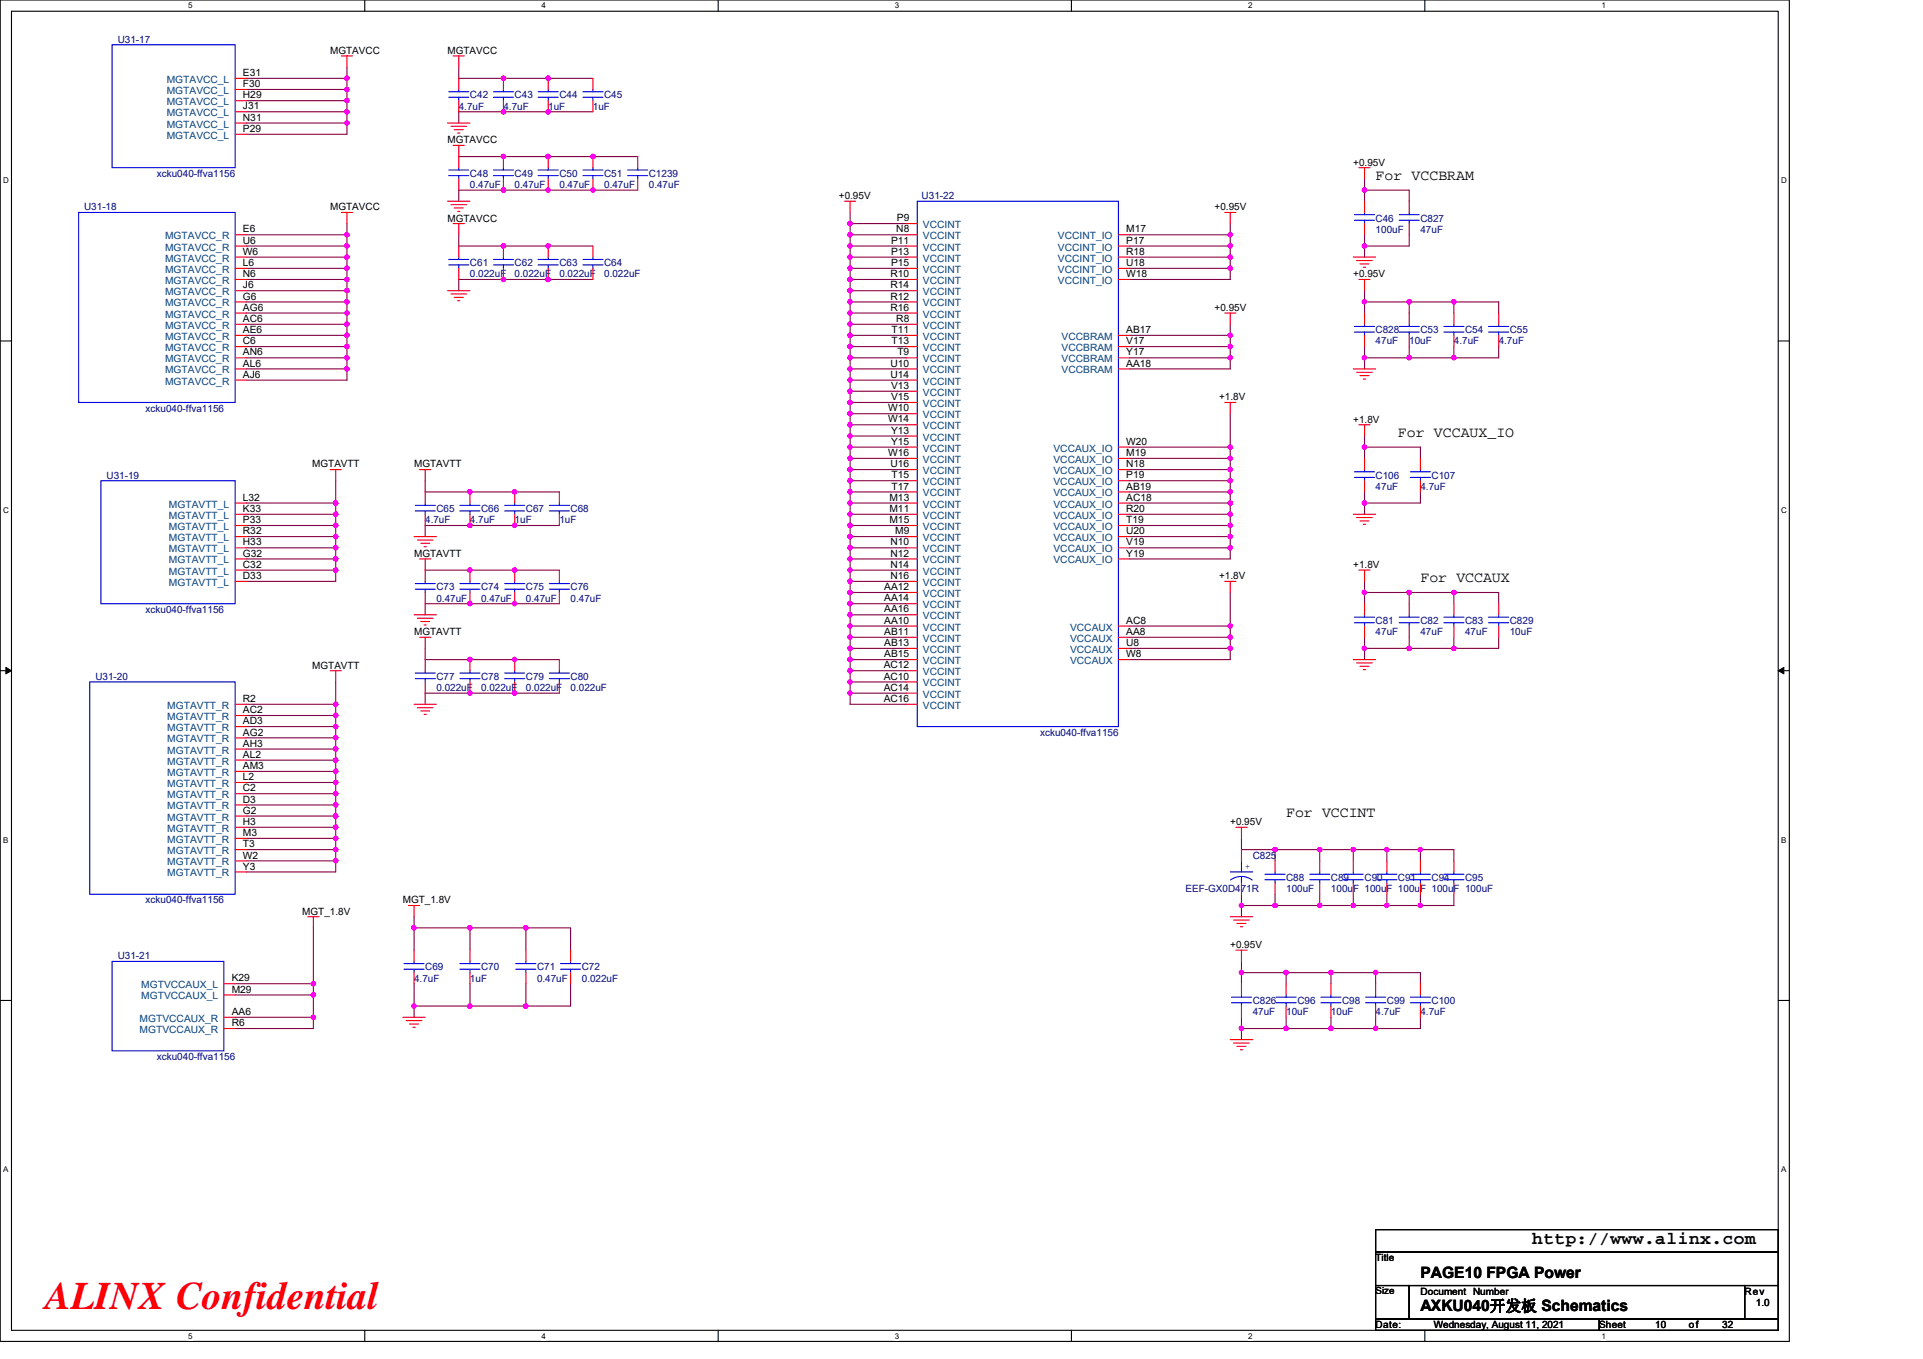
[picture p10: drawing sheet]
<svg xmlns="http://www.w3.org/2000/svg" width="297mm" height="210mm" viewBox="0 0 297 210" stroke-linecap="round" stroke-linejoin="round" font-family="sans-serif">
<path d="M0 0h276.4v207.3h-276.4zM1.8 1.7h272.9v203.8h-272.9z" fill="none" stroke="#000" stroke-width=".17"/>
<g fill="#fff">
<path d="M29.1 .2h.6v1.4h-.6z"/>
<path d="M29.1 205.7h.6v1.4h-.6z"/>
</g>
<path d="M56.3 0v1.7M56.3 205.5v1.8" fill="none" stroke="#000" stroke-width=".17"/>
<g fill="#fff">
<path d="M83.6 .2h.7v1.4h-.7z"/>
<path d="M83.6 205.7h.7v1.4h-.7z"/>
</g>
<path d="M110.9 0v1.7M110.9 205.5v1.8" fill="none" stroke="#000" stroke-width=".17"/>
<g fill="#fff">
<path d="M138.2 .2h.7v1.4h-.7z"/>
<path d="M138.2 205.7h.7v1.4h-.7z"/>
</g>
<path d="M165.5 0v1.7M165.5 205.5v1.8" fill="none" stroke="#000" stroke-width=".17"/>
<g fill="#fff">
<path d="M192.8 .2h.6v1.4h-.6z"/>
<path d="M192.8 205.7h.6v1.4h-.6z"/>
</g>
<path d="M220.1 0v1.7M220.1 205.5v1.8" fill="none" stroke="#000" stroke-width=".17"/>
<g fill="#fff">
<path d="M247.4 .2h.6v1.4h-.6z"/>
<path d="M247.4 205.7h.6v1.4h-.6z"/>
<path d="M.5 27.2h.8v1.4h-.8z"/>
<path d="M275.1 27.2h.9v1.4h-.9z"/>
<path d="M.5 78.1h.8v1.4h-.8z"/>
<path d="M275.1 78.1h.9v1.4h-.9z"/>
</g>
<path d="M0 52.7h1.8M274.7 52.7h1.7" fill="none" stroke="#000" stroke-width=".17"/>
<g fill="#fff">
<path d="M.5 129.1h.8v1.4h-.8z"/>
<path d="M275.1 129.1h.8v1.4h-.8z"/>
</g>
<path d="M0 103.6h1.8M274.7 103.6h1.7" fill="none" stroke="#000" stroke-width=".17"/>
<path d="M.9 103.1l.9 .5-.9 .5zM274.7 103.6l.8-.5v1z" fill="#000" stroke="#000" stroke-width=".15"/>
<g fill="#fff">
<path d="M.5 180h.8v1.4h-.8z"/>
<path d="M275.1 180h.8v1.4h-.8z"/>
</g>
<path d="M0 154.6h1.8M274.7 154.6h1.7M212.5 190h62.2v3.5h-62.2zM212.5 193.5h62.2v5.1h-62.2zM212.5 198.6h5.2v5.2h-5.2zM217.7 198.6h51.8v5.2h-51.8zM269.5 198.6h5.2v5.2h-5.2zM212.5 203.8h34.5v1.7h-34.5zM247 203.8h27.7v1.7h-27.7z" fill="none" stroke="#000" stroke-width=".17"/>
<g fill="none" stroke="#800040" stroke-width=".17">
<path d="M38.1 12.1h15.5M38.1 13.8h15.5M38.1 15.6h15.5M38.1 17.3h15.5M38.1 19h15.5M53.6 15.6v1.7M53.6 17.3v1.7M53.6 19v1.7h-15.5M53.6 12.1v1.7M53.6 13.8v1.8M53.6 10.4v1.7M70.9 10.4v1.7h20.7"/>
<path d="M91.6 17.3h-20.7v1.7M38.1 36.3h15.5M38.1 38h15.5M38.1 39.7h15.5M53.6 39.7v1.8M53.6 36.3v1.7M53.6 38v1.7M53.6 34.5v1.8M70.9 24.2h27.6M70.9 36.3v1.7h20.7M98.5 29.4h-27.6v1.7M131.3 32.8v1.7"/>
<path d="M131.3 34.5v1.8M131.3 36.3v1.7M131.3 38v1.7M131.3 39.7v1.8M131.3 34.5h8.7M131.3 36.3h8.7M131.3 38h8.7M131.3 39.7h8.7M174.5 36.3h15.5M174.5 38h15.5M174.5 39.7h15.5M190 34.5v1.8"/>
<path d="M190 36.3v1.7M190 38v1.7M190 39.7v1.8M210.8 29.4h6.9v1.7M210.8 36.3v1.7M210.8 27.6v1.8M210.8 38v1.7M210.8 29.4v1.7M217.7 36.3v1.7h-6.9M38.1 41.5h15.5M38.1 43.2h15.5M38.1 44.9h15.5"/>
<path d="M38.1 46.7h15.5M38.1 48.4h15.5M38.1 50.1h15.5M38.1 51.8h15.5M38.1 53.6h15.5M38.1 55.3h15.5M38.1 57h15.5M53.6 41.5v1.7M53.6 43.2v1.7M53.6 57v1.7h-15.5M53.6 44.9v1.8M53.6 46.7v1.7"/>
<path d="M53.6 48.4v1.7M53.6 50.1v3.5M53.6 53.6v3.4M91.6 43.2h-20.7v1.7M131.3 41.5v1.7M131.3 43.2v1.7M131.3 44.9v1.8M131.3 46.7v1.7M131.3 48.4v1.7M131.3 50.1v1.7M131.3 51.8v1.8M131.3 53.6v1.7"/>
<path d="M131.3 55.3v1.7M131.3 57v1.7M131.3 58.7v1.8M131.3 41.5h8.7M131.3 43.2h8.7M131.3 44.9h8.7M131.3 46.7h8.7M131.3 48.4h8.7M131.3 50.1h8.7M131.3 51.8h8.7M131.3 53.6h8.7M131.3 55.3h8.7"/>
<path d="M131.3 57h8.7M131.3 58.7h8.7M174.5 51.8h15.5M174.5 53.6h15.5M174.5 55.3h15.5M174.5 41.5h15.5M190 50.1v1.7M190 51.8v1.8M190 53.6v1.7M190 55.3v1.7h-15.5M190 41.5v1.7h-15.5M210.8 46.7h6.9v1.7"/>
<path d="M210.8 55.3h6.9M210.8 44.9v1.8M210.8 53.6v1.7M210.8 46.7v1.7M210.8 55.3v1.7M217.7 46.7h6.9M217.7 55.3h6.9M217.7 53.6v1.7M224.6 46.7h6.9v1.7M224.6 46.7v1.7M224.6 53.6v1.7M231.5 53.6v1.7h-6.9"/>
<path d="M38.1 77.7h13.8M38.1 79.5h13.8v1.7M51.9 74.3v3.4M51.9 77.7v1.8M65.7 74.3v1.7h20.7M131.3 60.5v1.7M131.3 62.2v1.7M131.3 63.9v1.7M131.3 65.6v1.8M131.3 67.4v1.7M131.3 69.1v1.7M131.3 70.8v1.8"/>
<path d="M131.3 72.6v1.7M131.3 74.3v1.7M131.3 76v1.7M131.3 77.7v1.8M131.3 79.5v1.7M131.3 60.5h8.7M131.3 62.2h8.7M131.3 63.9h8.7M131.3 65.6h8.7M131.3 67.4h8.7M131.3 69.1h8.7M131.3 70.8h8.7"/>
<path d="M131.3 72.6h8.7M131.3 74.3h8.7M131.3 76h8.7M131.3 77.7h8.7M131.3 79.5h8.7M174.5 69.1h15.5M174.5 70.8h15.5M174.5 72.6h15.5M174.5 74.3h15.5M174.5 76h15.5M174.5 77.7h15.5M174.5 79.5h15.5"/>
<path d="M190 63.9v5.2M190 70.8v1.8M190 69.1v1.7M190 72.6v1.7M190 74.3v1.7M190 76v1.7M190 77.7v1.8M190 79.5v1.7M210.8 69.1h8.6v1.7M210.8 69.1v1.7M210.8 76v1.7M210.8 77.7v1.8"/>
<path d="M210.8 67.4v1.7M219.4 76v1.7h-8.6M38.1 81.2h13.8M38.1 82.9h13.8M38.1 84.6h13.8M38.1 86.4h13.8M38.1 88.1h13.8M51.9 82.9v1.7M51.9 81.2v1.7M51.9 84.6v1.8M51.9 86.4v3.4h-13.8M65.7 88.1h20.7"/>
<path d="M86.4 81.2h-20.7v1.7M86.4 93.3h-20.7v1.7M131.3 81.2v1.7M131.3 82.9v1.7M131.3 84.6v1.8M131.3 86.4v1.7M131.3 88.1v1.7M131.3 89.8v1.7M131.3 91.5v1.8M131.3 93.3v1.7M131.3 95v1.7M131.3 96.7v1.8"/>
<path d="M131.3 98.5v1.7M131.3 81.2h8.7M131.3 82.9h8.7M131.3 84.6h8.7M131.3 86.4h8.7M131.3 88.1h8.7M131.3 89.8h8.7M131.3 91.5h8.7M131.3 93.3h8.7M131.3 95h8.7M131.3 96.7h8.7M131.3 98.5h8.7"/>
<path d="M174.5 81.2h15.5M174.5 82.9h15.5M174.5 84.6h15.5M174.5 96.7h15.5M174.5 98.5h15.5M190 84.6v1.8h-15.5M190 81.2v1.7M190 82.9v1.7M190 91.5v5.2M190 96.7v1.8M190 98.5v1.7M210.8 89.8v1.7h6.9"/>
<path d="M210.8 91.5v1.8M210.8 98.5v1.7M217.7 91.5h6.9M217.7 91.5v1.8M217.7 98.5v1.7M224.6 91.5v1.8M224.6 98.5v1.7M224.6 91.5h6.9v1.8M231.5 98.5v1.7h-6.9M38.1 108.8h13.8M38.1 110.6h13.8M38.1 112.3h13.8"/>
<path d="M38.1 114h13.8M38.1 115.7h13.8M38.1 117.5h13.8M38.1 119.2h13.8M51.9 110.6v1.7M51.9 114v1.7M51.9 105.4v3.4M51.9 108.8v1.8M51.9 112.3v1.7M51.9 115.7v1.8M51.9 117.5v3.4M65.7 100.2v1.7h20.7"/>
<path d="M86.4 107.1h-20.7v1.7M131.3 107.1v1.7h8.7M131.3 100.2v1.7M131.3 101.9v1.7M131.3 103.6v1.8M131.3 105.4v1.7M131.3 100.2h8.7M131.3 101.9h8.7M131.3 103.6h8.7M131.3 105.4h8.7M131.3 107.1h8.7M174.5 100.2h15.5"/>
<path d="M190 100.2v1.7h-15.5M210.8 100.2h6.9M210.8 100.2v1.7M217.7 100.2h6.9M38.1 120.9h13.8M38.1 122.6h13.8M38.1 124.4h13.8M38.1 126.1h13.8M38.1 127.8h13.8M38.1 129.5h13.8M38.1 131.3h13.8M38.1 133h13.8"/>
<path d="M51.9 131.3v3.4h-13.8M51.9 120.9v5.2M51.9 126.1v5.2M191.8 129.5v1.8h5.2M191.8 138.2v1.7M191.8 139.9v1.7M191.8 139.9h5.2M197 131.3h6.9M197 139.9h6.9M197 131.3v1.7M197 138.2v1.7M203.9 131.3v1.7"/>
<path d="M203.9 138.2v1.7M203.9 131.3h5.1M203.9 139.9h5.1M209 139.9h5.2M209 131.3h5.2M209 131.3v1.7M209 138.2v1.7M214.2 131.3v1.7M214.2 138.2v1.7M214.2 139.9h5.2M214.2 131.3h5.2M219.4 131.3v1.7"/>
<path d="M219.4 138.2v1.7M219.4 131.3h5.2v1.7M224.6 138.2v1.7h-5.2M36.3 152h12.1M36.3 153.7h12.1M48.4 157.2v1.7h-12.1M48.4 143.4v8.6M48.4 152v1.7M48.4 153.7v3.5h-12.1M64 143.4h8.6M64 155.4h8.6M64 143.4v3.4"/>
<path d="M64 141.6v1.8M64 155.4v1.8M64 152v3.4M72.6 143.4v3.4M72.6 143.4h8.6M72.6 155.4h8.6M72.6 152v3.4M81.2 143.4v3.4M81.2 143.4h6.9v3.4M81.2 152v3.4M88.1 152v3.4h-6.9M191.8 150.3h6.9v1.7"/>
<path d="M191.8 158.9h6.9M191.8 148.5v1.8M191.8 157.2v1.7M191.8 150.3v1.7M191.8 158.9v1.7M198.7 150.3h6.9M198.7 158.9h6.9M198.7 157.2v1.7M205.6 150.3h6.9M205.6 158.9h6.9M205.6 150.3v1.7M205.6 157.2v1.7"/>
<path d="M212.5 150.3h6.9v1.7M212.5 150.3v1.7M212.5 157.2v1.7M219.4 157.2v1.7h-6.9"/>
</g>
<g fill="#f0f" stroke="#f0f" stroke-width=".17">
<circle cx="196.9" cy="131.3" r=".33"/>
<circle cx="219.4" cy="131.3" r=".33"/>
<circle cx="219.4" cy="139.9" r=".33"/>
<circle cx="214.2" cy="139.9" r=".33"/>
<circle cx="191.8" cy="139.9" r=".33"/>
<circle cx="191.7" cy="150.3" r=".34"/>
<circle cx="191.7" cy="158.9" r=".34"/>
<circle cx="198.7" cy="150.3" r=".34"/>
<circle cx="212.5" cy="150.3" r=".34"/>
<circle cx="205.6" cy="150.3" r=".34"/>
<circle cx="198.7" cy="158.9" r=".34"/>
<circle cx="212.5" cy="158.9" r=".34"/>
<circle cx="205.6" cy="158.9" r=".34"/>
<circle cx="214.2" cy="131.3" r=".33"/>
<circle cx="209" cy="131.3" r=".33"/>
<circle cx="203.9" cy="131.3" r=".33"/>
<circle cx="209" cy="139.9" r=".33"/>
<circle cx="203.9" cy="139.9" r=".33"/>
<circle cx="210.8" cy="55.3" r=".34"/>
<circle cx="217.7" cy="46.6" r=".34"/>
<circle cx="210.8" cy="46.6" r=".34"/>
<circle cx="224.6" cy="46.6" r=".34"/>
<circle cx="224.6" cy="55.3" r=".34"/>
<circle cx="217.7" cy="55.3" r=".34"/>
<circle cx="210.8" cy="38" r=".34"/>
<circle cx="210.8" cy="29.4" r=".34"/>
<circle cx="79.5" cy="76" r=".34"/>
<circle cx="72.6" cy="76" r=".34"/>
<circle cx="72.6" cy="81.2" r=".34"/>
<circle cx="79.5" cy="81.2" r=".34"/>
<circle cx="79.5" cy="107.1" r=".34"/>
<circle cx="72.6" cy="101.9" r=".34"/>
<circle cx="79.5" cy="101.9" r=".34"/>
<circle cx="72.6" cy="107.1" r=".34"/>
<circle cx="72.6" cy="93.3" r=".34"/>
<circle cx="79.5" cy="93.3" r=".34"/>
<circle cx="79.5" cy="88.1" r=".33"/>
<circle cx="72.6" cy="88.1" r=".33"/>
<circle cx="77.8" cy="29.4" r=".34"/>
<circle cx="84.7" cy="29.4" r=".34"/>
<circle cx="84.7" cy="24.2" r=".34"/>
<circle cx="77.8" cy="24.2" r=".34"/>
<circle cx="84.7" cy="12.1" r=".34"/>
<circle cx="77.8" cy="12.1" r=".34"/>
<circle cx="77.8" cy="17.3" r=".34"/>
<circle cx="84.7" cy="17.3" r=".34"/>
<circle cx="77.8" cy="43.2" r=".34"/>
<circle cx="77.8" cy="38" r=".34"/>
<circle cx="84.7" cy="43.2" r=".34"/>
<circle cx="84.7" cy="38" r=".34"/>
<circle cx="53.6" cy="12.1" r=".34"/>
<circle cx="53.6" cy="17.3" r=".34"/>
<circle cx="53.6" cy="15.5" r=".34"/>
<circle cx="53.6" cy="19" r=".33"/>
<circle cx="53.6" cy="13.8" r=".34"/>
<circle cx="53.6" cy="36.3" r=".33"/>
<circle cx="53.6" cy="39.7" r=".34"/>
<circle cx="53.6" cy="43.2" r=".34"/>
<circle cx="53.6" cy="41.4" r=".34"/>
<circle cx="53.6" cy="38" r=".34"/>
<circle cx="53.6" cy="46.6" r=".34"/>
<circle cx="53.6" cy="57" r=".34"/>
<circle cx="53.6" cy="44.9" r=".33"/>
<circle cx="53.6" cy="48.4" r=".34"/>
<circle cx="53.6" cy="50.1" r=".34"/>
<circle cx="53.6" cy="51.8" r=".34"/>
<circle cx="53.6" cy="53.5" r=".33"/>
<circle cx="53.6" cy="55.3" r=".34"/>
<circle cx="51.9" cy="81.2" r=".34"/>
<circle cx="51.9" cy="82.9" r=".34"/>
<circle cx="51.9" cy="84.6" r=".34"/>
<circle cx="51.9" cy="79.4" r=".33"/>
<circle cx="51.9" cy="77.7" r=".34"/>
<circle cx="51.9" cy="86.4" r=".34"/>
<circle cx="51.9" cy="88.1" r=".33"/>
<circle cx="51.9" cy="108.8" r=".34"/>
<circle cx="51.9" cy="112.3" r=".34"/>
<circle cx="51.9" cy="110.5" r=".34"/>
<circle cx="51.9" cy="114" r=".33"/>
<circle cx="51.9" cy="115.7" r=".34"/>
<circle cx="51.9" cy="117.5" r=".34"/>
<circle cx="51.9" cy="119.2" r=".34"/>
<circle cx="51.9" cy="120.9" r=".34"/>
<circle cx="51.9" cy="122.6" r=".33"/>
<circle cx="51.9" cy="127.8" r=".34"/>
<circle cx="51.9" cy="124.4" r=".34"/>
<circle cx="51.9" cy="126.1" r=".34"/>
<circle cx="51.9" cy="129.5" r=".34"/>
<circle cx="51.9" cy="131.3" r=".33"/>
<circle cx="51.9" cy="133" r=".34"/>
<circle cx="48.4" cy="152" r=".34"/>
<circle cx="48.4" cy="157.2" r=".33"/>
<circle cx="48.4" cy="153.7" r=".34"/>
<circle cx="72.6" cy="143.4" r=".34"/>
<circle cx="63.9" cy="143.4" r=".34"/>
<circle cx="81.2" cy="143.4" r=".34"/>
<circle cx="81.2" cy="155.4" r=".34"/>
<circle cx="72.6" cy="155.4" r=".34"/>
<circle cx="63.9" cy="155.4" r=".34"/>
<circle cx="210.8" cy="77.7" r=".34"/>
<circle cx="210.8" cy="69.1" r=".34"/>
<circle cx="190" cy="53.5" r=".33"/>
<circle cx="190" cy="51.8" r=".34"/>
<circle cx="190" cy="55.3" r=".34"/>
<circle cx="131.3" cy="34.5" r=".34"/>
<circle cx="131.3" cy="36.3" r=".33"/>
<circle cx="131.3" cy="38" r=".34"/>
<circle cx="131.3" cy="39.7" r=".34"/>
<circle cx="131.3" cy="41.4" r=".34"/>
<circle cx="131.3" cy="43.2" r=".34"/>
<circle cx="131.3" cy="44.9" r=".33"/>
<circle cx="131.3" cy="46.6" r=".34"/>
<circle cx="131.3" cy="48.4" r=".34"/>
<circle cx="131.3" cy="50.1" r=".34"/>
<circle cx="131.3" cy="51.8" r=".34"/>
<circle cx="131.3" cy="53.5" r=".33"/>
<circle cx="131.3" cy="55.3" r=".34"/>
<circle cx="131.3" cy="57" r=".34"/>
<circle cx="131.3" cy="58.7" r=".34"/>
<circle cx="131.3" cy="60.4" r=".34"/>
<circle cx="131.3" cy="62.2" r=".33"/>
<circle cx="131.3" cy="63.9" r=".34"/>
<circle cx="131.3" cy="65.6" r=".34"/>
<circle cx="131.3" cy="67.3" r=".34"/>
<circle cx="131.3" cy="69.1" r=".34"/>
<circle cx="131.3" cy="70.8" r=".33"/>
<circle cx="131.3" cy="72.5" r=".34"/>
<circle cx="131.3" cy="74.3" r=".34"/>
<circle cx="131.3" cy="76" r=".34"/>
<circle cx="131.3" cy="77.7" r=".34"/>
<circle cx="131.3" cy="79.4" r=".33"/>
<circle cx="131.3" cy="81.2" r=".34"/>
<circle cx="131.3" cy="82.9" r=".34"/>
<circle cx="131.3" cy="84.6" r=".34"/>
<circle cx="131.3" cy="86.4" r=".34"/>
<circle cx="131.3" cy="88.1" r=".33"/>
<circle cx="131.3" cy="89.8" r=".34"/>
<circle cx="131.3" cy="91.5" r=".34"/>
<circle cx="131.3" cy="93.3" r=".34"/>
<circle cx="131.3" cy="95" r=".34"/>
<circle cx="131.3" cy="96.7" r=".33"/>
<circle cx="131.3" cy="98.4" r=".34"/>
<circle cx="131.3" cy="100.2" r=".34"/>
<circle cx="131.3" cy="101.9" r=".34"/>
<circle cx="131.3" cy="107.1" r=".34"/>
<circle cx="131.3" cy="105.4" r=".33"/>
<circle cx="131.3" cy="103.6" r=".34"/>
<circle cx="190" cy="69.1" r=".34"/>
<circle cx="190" cy="70.8" r=".33"/>
<circle cx="190" cy="74.3" r=".34"/>
<circle cx="190" cy="76" r=".34"/>
<circle cx="190" cy="72.5" r=".34"/>
<circle cx="190" cy="79.4" r=".33"/>
<circle cx="190" cy="77.7" r=".34"/>
<circle cx="190" cy="81.2" r=".34"/>
<circle cx="190" cy="82.9" r=".34"/>
<circle cx="190" cy="84.6" r=".34"/>
<circle cx="190" cy="36.3" r=".33"/>
<circle cx="190" cy="39.7" r=".34"/>
<circle cx="190" cy="38" r=".34"/>
<circle cx="190" cy="41.4" r=".34"/>
<circle cx="190" cy="96.7" r=".33"/>
<circle cx="190" cy="100.2" r=".34"/>
<circle cx="190" cy="98.4" r=".34"/>
<circle cx="224.6" cy="91.5" r=".34"/>
<circle cx="217.7" cy="91.5" r=".34"/>
<circle cx="217.7" cy="100.2" r=".34"/>
<circle cx="210.8" cy="100.2" r=".34"/>
<circle cx="224.6" cy="100.2" r=".34"/>
<circle cx="210.8" cy="91.5" r=".34"/>
<circle cx="196.9" cy="139.9" r=".33"/>
<circle cx="91.6" cy="24.2" r=".34"/>
<circle cx="91.6" cy="29.4" r=".34"/>
</g>
<g fill="none" stroke="#f00" stroke-width=".17">
<path d="M36.3 12.1h1.8M36.3 13.8h1.8M36.3 15.6h1.8M36.3 17.3h1.8M36.3 19h1.8M52.7 8.6h1.8M53.6 8.6v1.8M69.1 19h3.5M69.7 19.5h2.4M70 8.6h1.7M70.9 8.6v1.8M70.9 12.1v1.7"/>
<path d="M70.9 15.6v1.7M77.8 12.1v1.7M77.8 15.6v1.7M84.7 12.1v1.7M84.7 15.6v1.7M91.6 12.1v1.7M91.6 15.6v1.7M36.3 20.7h1.8M36.3 36.3h1.8M36.3 38h1.8M36.3 39.7h1.8M52.7 32.8h1.8"/>
<path d="M53.6 32.8v1.7M69.1 31.1h3.5M69.7 31.6h2.4M70 34.5h1.7M70 22.5h1.7M70.2 20h1.4M70.2 32.1h1.4M70.7 20.6h.3M70.7 32.7h.3M70.9 34.5v1.8M70.9 22.5v3.4M70.9 38v1.7"/>
<path d="M70.9 27.6v1.8M77.8 24.2v1.7M77.8 27.6v1.8M77.8 38v1.7M84.7 38v1.7M84.7 24.2v1.7M84.7 27.6v1.8M91.6 38v1.7M91.6 24.2v1.7M91.6 27.6v1.8M98.5 24.2v1.7M98.5 27.6v1.8"/>
<path d="M130.4 31.1h1.8M131.3 31.1v1.7M140 34.5h1.7M140 36.3h1.7M140 38h1.7M140 39.7h1.7M172.8 36.3h1.7M172.8 38h1.7M172.8 39.7h1.7M189.2 32.8h1.7M190 32.8v1.7M209 39.7h3.5"/>
<path d="M209.9 25.9h1.7M210.8 25.9v1.7M210.8 31.1v1.7M210.8 34.5v1.8M217.7 31.1v1.7M217.7 34.5v1.8M36.3 41.5h1.8M36.3 43.2h1.8M36.3 44.9h1.8M36.3 46.7h1.8M36.3 48.4h1.8M36.3 50.1h1.8"/>
<path d="M36.3 51.8h1.8M36.3 53.6h1.8M36.3 55.3h1.8M36.3 57h1.8M36.3 58.7h1.8M69.1 44.9h3.5M69.7 45.4h2.4M70.2 46h1.4M70.7 46.5h.3M70.9 41.5v1.7M77.8 41.5v1.7M84.7 41.5v1.7"/>
<path d="M91.6 41.5v1.7M140 41.5h1.7M140 43.2h1.7M140 44.9h1.7M140 46.7h1.7M140 48.4h1.7M140 50.1h1.7M140 51.8h1.7M140 53.6h1.7M140 55.3h1.7M140 57h1.7M140 58.7h1.7"/>
<path d="M172.8 41.5h1.7M172.8 43.2h1.7M172.8 51.8h1.7M172.8 53.6h1.7M172.8 55.3h1.7M172.8 57h1.7M189.2 48.4h1.7M190 48.4v1.7M209 57h3.5M209.5 40.3h2.5M209.5 57.5h2.5M209.9 43.2h1.7"/>
<path d="M210.1 40.8h1.4M210.1 58h1.4M210.6 41.3h.3M210.6 58.6h.3M210.8 43.2v1.7M210.8 48.4v1.7M210.8 51.8v1.8M217.7 48.4v1.7M217.7 51.8v1.8M224.6 48.4v1.7M224.6 51.8v1.8M231.5 48.4v1.7"/>
<path d="M231.5 51.8v1.8M36.3 77.7h1.8M36.3 79.5h1.8M51 72.6h1.7M51.9 72.6v1.7M64.8 72.6h1.7M65.7 72.6v1.7M65.7 76v1.7M65.7 79.5v1.7M72.6 76v1.7M72.6 79.5v1.7M79.5 76v1.7"/>
<path d="M79.5 79.5v1.7M86.4 76v1.7M86.4 79.5v1.7M140 60.5h1.7M140 62.2h1.7M140 63.9h1.7M140 65.6h1.7M140 67.4h1.7M140 69.1h1.7M140 70.8h1.7M140 72.6h1.7M140 74.3h1.7"/>
<path d="M140 76h1.7M140 77.7h1.7M140 79.5h1.7M172.8 69.1h1.7M172.8 70.8h1.7M172.8 72.6h1.7M172.8 74.3h1.7M172.8 76h1.7M172.8 77.7h1.7M172.8 79.5h1.7M189.2 62.2h1.7M190 62.2v1.7"/>
<path d="M209 79.5h3.5M209.5 80h2.5M209.9 65.6h1.7M210.8 65.6v1.8M210.8 70.8v1.8M210.8 74.3v1.7M219.4 70.8v1.8M219.4 74.3v1.7M36.3 81.2h1.8M36.3 82.9h1.8M36.3 84.6h1.8M36.3 86.4h1.8"/>
<path d="M36.3 88.1h1.8M36.3 89.8h1.8M64 82.9h3.4M64 95h3.4M64.5 83.4h2.4M64.5 95.5h2.4M64.8 86.4h1.7M64.8 98.5h1.7M65 83.9h1.4M65 96h1.4M65.5 84.5h.3M65.5 96.6h.3"/>
<path d="M65.7 86.4v3.4M65.7 91.5v1.8M65.7 98.5v1.7M72.6 88.1v1.7M72.6 91.5v1.8M79.5 88.1v1.7M79.5 91.5v1.8M86.4 88.1v1.7M86.4 91.5v1.8M140 81.2h1.7M140 82.9h1.7M140 84.6h1.7"/>
<path d="M140 86.4h1.7M140 88.1h1.7M140 89.8h1.7M140 91.5h1.7M140 93.3h1.7M140 95h1.7M140 96.7h1.7M140 98.5h1.7M172.8 81.2h1.7M172.8 82.9h1.7M172.8 84.6h1.7M172.8 86.4h1.7"/>
<path d="M172.8 96.7h1.7M172.8 98.5h1.7M189.2 89.8h1.7M190 89.8v1.7M209.9 88.1h1.7M210.1 80.5h1.4M210.6 81h.3M210.8 88.1v1.7M210.8 93.3v1.7M210.8 96.7v1.8M217.7 93.3v1.7M217.7 96.7v1.8"/>
<path d="M224.6 93.3v1.7M224.6 96.7v1.8M231.5 93.3v1.7M231.5 96.7v1.8M36.3 108.8h1.8M36.3 110.6h1.8M36.3 112.3h1.8M36.3 114h1.8M36.3 115.7h1.8M36.3 117.5h1.8M36.3 119.2h1.8M51 103.6h1.7"/>
<path d="M51.9 103.6v1.8M64 108.8h3.4M64.5 109.3h2.4M65 109.9h1.4M65.5 110.4h.3M65.7 101.9v1.7M65.7 105.4v1.7M72.6 101.9v1.7M72.6 105.4v1.7M79.5 101.9v1.7M79.5 105.4v1.7M86.4 101.9v1.7"/>
<path d="M86.4 105.4v1.7M140 100.2h1.7M140 101.9h1.7M140 103.6h1.7M140 105.4h1.7M140 107.1h1.7M140 108.8h1.7M172.8 100.2h1.7M172.8 101.9h1.7M209 101.9h3.5M209.5 102.4h2.5M210.1 103h1.4"/>
<path d="M210.6 103.5h.3M36.3 120.9h1.8M36.3 122.6h1.8M36.3 124.4h1.8M36.3 126.1h1.8M36.3 127.8h1.8M36.3 129.5h1.8M36.3 131.3h1.8M36.3 133h1.8M36.3 134.7h1.8M63.1 139.9h1.7M64 139.9v1.7"/>
<path d="M190.9 127.8h1.7M191.8 127.8v1.7M191.8 131.3v1.7M191.8 136.5v1.7M197 133v1.7M197 136.5v1.7M203.9 133v1.7M203.9 136.5v1.7M209 133v1.7M209 136.5v1.7M214.2 133v1.7M214.2 136.5v1.7"/>
<path d="M219.4 133v1.7M219.4 136.5v1.7M224.6 133v1.7M224.6 136.5v1.7M34.6 152h1.7M34.6 153.7h1.7M34.6 157.2h1.7M34.6 158.9h1.7M47.5 141.6h1.8M48.4 141.6v1.8M62.2 157.2h3.5M62.7 157.7h2.5"/>
<path d="M63.3 158.2h1.3M63.8 158.7h.3M64 146.8v1.7M64 150.3v1.7M72.6 146.8v1.7M72.6 150.3v1.7M81.2 146.8v1.7M81.2 150.3v1.7M88.1 146.8v1.7M88.1 150.3v1.7M190 141.6h3.5M190.6 142.2h2.4"/>
<path d="M190.9 146.8h1.7M191.1 142.7h1.4M191.6 143.2h.3M191.8 146.8v1.7M191.8 152v1.7M191.8 155.4v1.8M198.7 152v1.7M198.7 155.4v1.8M205.6 152v1.7M205.6 155.4v1.8M212.5 152v1.7M212.5 155.4v1.8"/>
<path d="M219.4 152v1.7M219.4 155.4v1.8M190 160.6h3.5M190.6 161.2h2.4M191.1 161.7h1.4M191.6 162.2h.3"/>
</g>
<g fill="none" stroke="#00f" stroke-width=".17">
<path d="M17.3 6.9h19v19h-19zM69.3 15h3.1M69.3 14.2h3.1M70.9 13.8v.4M70.9 15v.6M76.2 15h3.1M76.2 14.2h3.1M77.8 13.8v.4M77.8 15v.6M83.1 15h3.1M83.1 14.2h3.1M84.7 13.8v.4"/>
<path d="M84.7 15v.6M90 15h3.2M90 14.2h3.2M91.6 13.8v.4M91.6 15v.6M12.1 32.8h24.2v29.4h-24.2zM69.3 27.1h3.1M69.3 26.3h3.1M70.9 39.7v.4M70.9 25.9v.4M70.9 27.1v.5M76.2 27.1h3.1"/>
<path d="M76.2 26.3h3.1M77.8 25.9v.4M77.8 27.1v.5M77.8 39.7v.4M83.1 27.1h3.1M83.1 26.3h3.1M84.7 39.7v.4M84.7 25.9v.4M84.7 27.1v.5M90 27.1h3.2M90 26.3h3.2M91.6 39.7v.4"/>
<path d="M91.6 25.9v.4M91.6 27.1v.5M96.9 27.1h3.2M96.9 26.3h3.2M98.5 25.9v.4M98.5 27.1v.5M141.7 31.1h31.1v81.2h-31.1zM209.2 34h3.1M209.2 33.2h3.1M210.8 32.8v.4M210.8 34v.5M216.1 34h3.1"/>
<path d="M216.1 33.2h3.1M217.7 32.8v.4M217.7 34v.5M69.3 40.9h3.1M69.3 40.1h3.1M70.9 40.9v.6M76.2 40.9h3.1M76.2 40.1h3.1M77.8 40.9v.6M83.1 40.9h3.1M83.1 40.1h3.1M84.7 40.9v.6"/>
<path d="M90 40.9h3.2M90 40.1h3.2M91.6 40.9v.6M209.2 51.3h3.1M209.2 50.4h3.1M210.8 50.1v.3M210.8 51.3v.5M216.1 51.3h3.1M216.1 50.4h3.1M217.7 50.1v.3M217.7 51.3v.5M223 51.3h3.1"/>
<path d="M223 50.4h3.1M224.6 50.1v.3M224.6 51.3v.5M229.9 51.3h3.1M229.9 50.4h3.1M231.5 50.1v.3M231.5 51.3v.5M15.6 74.3h20.7v19h-20.7zM64.1 79h3.1M64.1 78.1h3.1M65.7 77.7v.4M65.7 79v.5"/>
<path d="M71 79h3.1M71 78.1h3.1M72.6 77.7v.4M72.6 79v.5M78 79h3M78 78.1h3M79.5 77.7v.4M79.5 79v.5M84.9 79h3.1M84.9 78.1h3.1M86.4 77.7v.4M86.4 79v.5"/>
<path d="M209.2 73.8h3.1M209.2 72.9h3.1M210.8 72.6v.3M210.8 73.8v.5M217.8 73.8h3.2M217.8 72.9h3.2M219.4 72.6v.3M219.4 73.8v.5M64.1 91h3.1M64.1 90.2h3.1M65.7 89.8v.4M65.7 91v.5"/>
<path d="M71 91h3.1M71 90.2h3.1M72.6 89.8v.4M72.6 91v.5M78 91h3M78 90.2h3M79.5 89.8v.4M79.5 91v.5M84.9 91h3.1M84.9 90.2h3.1M86.4 89.8v.4M86.4 91v.5"/>
<path d="M209.2 96.2h3.1M209.2 95.4h3.1M210.8 95v.4M210.8 96.2v.5M216.1 96.2h3.1M216.1 95.4h3.1M217.7 95v.4M217.7 96.2v.5M223 96.2h3.1M223 95.4h3.1M224.6 95v.4M224.6 96.2v.5"/>
<path d="M229.9 96.2h3.1M229.9 95.4h3.1M231.5 95v.4M231.5 96.2v.5M13.9 105.4h22.4v32.8h-22.4zM64.1 104.9h3.1M64.1 104h3.1M65.7 103.6v.4M65.7 104.9v.5M71 104.9h3.1M71 104h3.1M72.6 103.6v.4"/>
<path d="M72.6 104.9v.5M78 104.9h3M78 104h3M79.5 103.6v.4M79.5 104.9v.5M84.9 104.9h3.1M84.9 104h3.1M86.4 103.6v.4M86.4 104.9v.5M190 134.7h3.5M190.1 136a2.82 2.82 0 0 1 3.3 0M191.8 135.4v1.1"/>
<path d="M191.8 133v1.7M195.4 135.9h3.1M195.4 135.1h3.1M197 134.7v.4M197 135.9v.6M202.3 135.9h3.1M202.3 135.1h3.1M203.9 134.7v.4M203.9 135.9v.6M207.5 135.9h3.1M207.5 135.1h3.1M209 134.7v.4"/>
<path d="M209 135.9v.6M212.7 135.9h3.1M212.7 135.1h3.1M214.2 134.7v.4M214.2 135.9v.6M217.8 135.9h3.2M217.8 135.1h3.2M219.4 134.7v.4M219.4 135.9v.6M223 135.9h3.1M223 135.1h3.1M224.6 134.7v.4"/>
<path d="M224.6 135.9v.6M17.3 148.5h17.3v13.9h-17.3zM62.4 149.8h3.1M62.4 148.9h3.1M64 148.5v.4M64 149.8v.5M71 149.8h3.1M71 148.9h3.1M72.6 148.5v.4M72.6 149.8v.5M79.7 149.8h3.1M79.7 148.9h3.1"/>
<path d="M81.2 148.5v.4M81.2 149.8v.5M86.6 149.8h3.1M86.6 148.9h3.1M88.1 148.5v.4M88.1 149.8v.5M190.2 154.9h3.1M190.2 154.1h3.1M191.8 153.7v.4M191.8 154.9v.5M197.1 154.9h3.1M197.1 154.1h3.1"/>
<path d="M198.7 153.7v.4M198.7 154.9v.5M204 154.9h3.1M204 154.1h3.1M205.6 153.7v.4M205.6 154.9v.5M210.9 154.9h3.2M210.9 154.1h3.2M212.5 153.7v.4M212.5 154.9v.5M217.8 154.9h3.2M217.8 154.1h3.2"/>
<path d="M219.4 153.7v.4M219.4 154.9v.5"/>
</g>
<text font-size="6" fill="#f00" x="7" y="202.3">ALINX Confidential</text>
<text font-size="2.8" x="236.7" y="192.3">http://www.alinx.com</text>
<g font-size="2.4">
<text x="219.4" y="197.4">PAGE10 FPGA Power</text>
<text x="219.4" y="202.6">AXKU040开发板 Schematics</text>
</g>
<g font-size="2.3">
<text x="212.5" y="27.7">For VCCBRAM</text>
<text x="215.9" y="67.5">For VCCAUX_IO</text>
<text x="219.4" y="89.9">For VCCAUX</text>
<text x="198.7" y="126.2">For VCCINT</text>
</g>
<g font-size="1.5" fill="#000080">
<text x="18.2" y="6.6">U31-17</text>
<text x="70.9" y="17">4.7uF</text>
<text x="72.6" y="15.2">C42</text>
<text x="77.8" y="17">4.7uF</text>
<text x="79.5" y="15.2">C43</text>
<text x="84.7" y="17">1uF</text>
<text x="86.4" y="15.2">C44</text>
<text x="91.6" y="17">1uF</text>
<text x="93.3" y="15.2">C45</text>
<text x="24.2" y="27.3">xcku040-ffva1156</text>
<text x="72.6" y="27.3">C48</text>
<text x="72.6" y="29">0.47uF</text>
<text x="79.5" y="27.3">C49</text>
<text x="79.5" y="29">0.47uF</text>
<text x="86.4" y="27.3">C50</text>
<text x="86.4" y="29">0.47uF</text>
<text x="93.3" y="27.3">C51</text>
<text x="93.3" y="29">0.47uF</text>
<text x="100.2" y="27.3">C1239</text>
<text x="100.2" y="29">0.47uF</text>
<text x="13" y="32.5">U31-18</text>
<text x="142.4" y="30.8">U31-22</text>
<text x="212.5" y="34.2">C46</text>
<text x="212.5" y="35.9">100uF</text>
<text x="219.4" y="34.2">C827</text>
<text x="219.4" y="35.9">47uF</text>
<text x="72.6" y="41.1">C61</text>
<text x="79.5" y="41.1">C62</text>
<text x="86.4" y="41.1">C63</text>
<text x="93.3" y="41.1">C64</text>
<text x="72.6" y="42.9">0.022uF</text>
<text x="79.5" y="42.9">0.022uF</text>
<text x="86.4" y="42.9">0.022uF</text>
<text x="93.3" y="42.9">0.022uF</text>
<text x="212.5" y="51.5">C828</text>
<text x="212.5" y="53.2">47uF</text>
<text x="217.7" y="53.2">10uF</text>
<text x="219.4" y="51.5">C53</text>
<text x="224.6" y="53.2">4.7uF</text>
<text x="226.3" y="51.5">C54</text>
<text x="231.5" y="53.2">4.7uF</text>
<text x="233.2" y="51.5">C55</text>
<text x="22.5" y="63.6">xcku040-ffva1156</text>
<text x="16.5" y="74">U31-19</text>
<text x="212.5" y="74">C106</text>
<text x="212.5" y="75.7">47uF</text>
<text x="219.4" y="75.7">4.7uF</text>
<text x="221.1" y="74">C107</text>
<text x="65.7" y="80.9">4.7uF</text>
<text x="67.4" y="79.1">C65</text>
<text x="72.6" y="80.9">4.7uF</text>
<text x="74.3" y="79.1">C66</text>
<text x="79.5" y="80.9">1uF</text>
<text x="81.2" y="79.1">C67</text>
<text x="86.4" y="80.9">1uF</text>
<text x="88.1" y="79.1">C68</text>
<text x="22.5" y="94.7">xcku040-ffva1156</text>
<text x="67.4" y="91.2">C73</text>
<text x="67.4" y="92.9">0.47uF</text>
<text x="74.3" y="91.2">C74</text>
<text x="74.3" y="92.9">0.47uF</text>
<text x="81.2" y="91.2">C75</text>
<text x="81.2" y="92.9">0.47uF</text>
<text x="88.1" y="91.2">C76</text>
<text x="88.1" y="92.9">0.47uF</text>
<text x="212.5" y="96.4">C81</text>
<text x="212.5" y="98.1">47uF</text>
<text x="219.4" y="96.4">C82</text>
<text x="219.4" y="98.1">47uF</text>
<text x="226.3" y="96.4">C83</text>
<text x="226.3" y="98.1">47uF</text>
<text x="233.2" y="96.4">C829</text>
<text x="233.2" y="98.1">10uF</text>
<text x="14.7" y="105">U31-20</text>
<text x="67.4" y="105">C77</text>
<text x="67.4" y="106.8">0.022uF</text>
<text x="74.3" y="105">C78</text>
<text x="74.3" y="106.8">0.022uF</text>
<text x="81.2" y="105">C79</text>
<text x="81.2" y="106.8">0.022uF</text>
<text x="88.1" y="105">C80</text>
<text x="88.1" y="106.8">0.022uF</text>
<text x="160.7" y="113.7">xcku040-ffva1156</text>
<text x="183.1" y="137.9">EEF-GX0D471R</text>
<text x="193.5" y="132.7">C825</text>
<text x="198.7" y="136.1">C88</text>
<text x="198.7" y="137.9">100uF</text>
<text x="205.6" y="136.1">C89</text>
<text x="205.6" y="137.9">100uF 100uF 100uF 100uF 100uF</text>
<text x="210.8" y="136.1">C90</text>
<text x="215.9" y="136.1">C91</text>
<text x="221.1" y="136.1">C94</text>
<text x="226.3" y="136.1">C95</text>
<text x="22.5" y="139.6">xcku040-ffva1156</text>
<text x="18.2" y="148.2">U31-21</text>
<text x="65.7" y="149.9">C69</text>
<text x="74.3" y="149.9">C70</text>
<text x="82.9" y="149.9">C71</text>
<text x="89.9" y="149.9">C72</text>
<text x="64" y="151.7">4.7uF</text>
<text x="72.6" y="151.7">1uF</text>
<text x="82.9" y="151.7">0.47uF</text>
<text x="89.9" y="151.7">0.022uF</text>
<text x="193.5" y="155.1">C826</text>
<text x="200.4" y="155.1">C96</text>
<text x="207.3" y="155.1">C98</text>
<text x="214.2" y="155.1">C99</text>
<text x="221.1" y="155.1">C100</text>
<text x="193.5" y="156.8">47uF</text>
<text x="198.7" y="156.8">10uF</text>
<text x="205.6" y="156.8">10uF</text>
<text x="212.5" y="156.8">4.7uF</text>
<text x="219.4" y="156.8">4.7uF</text>
<text x="24.2" y="163.8">xcku040-ffva1156</text>
</g>
<g font-size="1.5">
<text x="37.5" y="11.7">E31</text>
<text x="51" y="8.3">MGTAVCC</text>
<text x="69.1" y="8.3">MGTAVCC</text>
<text x="37.5" y="13.5">F30</text>
<text x="37.5" y="15.2">H29</text>
<text x="37.5" y="16.9">J31</text>
<text x="37.5" y="18.6">N31</text>
<text x="37.5" y="20.4">P29</text>
<text x="69.1" y="22.1">MGTAVCC</text>
<text x="209" y="25.6">+0.95V</text>
<text x="37.5" y="35.9">E6</text>
<text x="51" y="32.5">MGTAVCC</text>
<text x="69.1" y="34.2">MGTAVCC</text>
<text x="129.6" y="30.8">+0.95V</text>
<text x="138.4" y="35.9">N8</text>
<text x="138.5" y="34.2">P9</text>
<text x="174" y="35.9">M17</text>
<text x="187.6" y="32.5">+0.95V</text>
<text x="37.5" y="37.7">U6</text>
<text x="37.5" y="39.4">W6</text>
<text x="37.5" y="41.1">L6</text>
<text x="137.6" y="37.7">P11</text>
<text x="137.6" y="39.4">P13</text>
<text x="137.6" y="41.1">P15</text>
<text x="174" y="37.7">P17</text>
<text x="174" y="39.4">R18</text>
<text x="174" y="41.1">U18</text>
<text x="37.5" y="42.8">N6</text>
<text x="37.5" y="44.6">J6</text>
<text x="37.5" y="46.3">G6</text>
<text x="137.6" y="42.8">R10</text>
<text x="137.6" y="44.6">R14</text>
<text x="137.6" y="46.3">R12</text>
<text x="174" y="42.8">W18</text>
<text x="209" y="42.9">+0.95V</text>
<text x="37.5" y="48">AG6</text>
<text x="37.5" y="49.7">AC6</text>
<text x="37.5" y="51.5">AE6</text>
<text x="37.5" y="53.2">C6</text>
<text x="137.6" y="48">R16</text>
<text x="137.7" y="51.5">T11</text>
<text x="137.7" y="53.2">T13</text>
<text x="138.4" y="49.7">R8</text>
<text x="174" y="51.5">AB17</text>
<text x="174" y="53.2">V17</text>
<text x="187.6" y="48">+0.95V</text>
<text x="37.5" y="54.9">AN6</text>
<text x="37.5" y="56.6">AL6</text>
<text x="37.5" y="58.4">AJ6</text>
<text x="137.6" y="56.6">U10</text>
<text x="137.6" y="58.4">U14</text>
<text x="138.6" y="54.9">T9</text>
<text x="174" y="54.9">Y17</text>
<text x="174" y="56.6">AA18</text>
<text x="137.2" y="63.6">W10</text>
<text x="137.2" y="65.3">W14</text>
<text x="137.6" y="60.1">V13</text>
<text x="137.6" y="61.8">V15</text>
<text x="188.3" y="61.8">+1.8V</text>
<text x="209" y="65.3">+1.8V</text>
<text x="137.2" y="70.5">W16</text>
<text x="137.6" y="67">Y13</text>
<text x="137.6" y="68.7">Y15</text>
<text x="174" y="68.7">W20</text>
<text x="174" y="70.5">M19</text>
<text x="37.5" y="77.4">L32</text>
<text x="48.2" y="72.2">MGTAVTT</text>
<text x="64" y="72.2">MGTAVTT</text>
<text x="137.4" y="77.4">M13</text>
<text x="137.6" y="72.2">U16</text>
<text x="137.7" y="73.9">T15</text>
<text x="137.7" y="75.6">T17</text>
<text x="174" y="72.2">N18</text>
<text x="174" y="73.9">P19</text>
<text x="174" y="75.6">AB19</text>
<text x="174" y="77.4">AC18</text>
<text x="37.5" y="79.1">K33</text>
<text x="37.5" y="80.8">P33</text>
<text x="37.5" y="82.6">R32</text>
<text x="137.4" y="79.1">M11</text>
<text x="137.4" y="80.8">M15</text>
<text x="138.3" y="82.6">M9</text>
<text x="174" y="79.1">R20</text>
<text x="174" y="80.8">T19</text>
<text x="174" y="82.6">U20</text>
<text x="37.5" y="84.3">H33</text>
<text x="37.5" y="86">G32</text>
<text x="37.5" y="87.7">C32</text>
<text x="37.5" y="89.5">D33</text>
<text x="64" y="86">MGTAVTT</text>
<text x="137.6" y="84.3">N10</text>
<text x="137.6" y="86">N12</text>
<text x="137.6" y="87.7">N14</text>
<text x="137.6" y="89.5">N16</text>
<text x="174" y="84.3">V19</text>
<text x="174" y="86">Y19</text>
<text x="188.3" y="89.5">+1.8V</text>
<text x="209" y="87.8">+1.8V</text>
<text x="136.6" y="91.2">AA12</text>
<text x="136.6" y="92.9">AA14</text>
<text x="136.6" y="94.6">AA16</text>
<text x="64" y="98.1">MGTAVTT</text>
<text x="136.6" y="96.4">AA10</text>
<text x="136.6" y="98.1">AB11</text>
<text x="136.6" y="99.8">AB13</text>
<text x="136.6" y="101.6">AB15</text>
<text x="174" y="96.4">AC8</text>
<text x="174" y="98.1">AA8</text>
<text x="174" y="99.8">U8</text>
<text x="174" y="101.6">W8</text>
<text x="48.2" y="103.3">MGTAVTT</text>
<text x="136.5" y="103.3">AC12</text>
<text x="136.5" y="105">AC10</text>
<text x="136.5" y="106.7">AC14</text>
<text x="37.5" y="108.5">R2</text>
<text x="37.5" y="110.2">AC2</text>
<text x="37.5" y="111.9">AD3</text>
<text x="37.5" y="113.6">AG2</text>
<text x="136.5" y="108.5">AC16</text>
<text x="37.5" y="115.4">AH3</text>
<text x="37.5" y="117.1">AL2</text>
<text x="37.5" y="118.8">AM3</text>
<text x="37.5" y="120.5">L2</text>
<text x="37.5" y="122.3">C2</text>
<text x="37.5" y="124">D3</text>
<text x="37.5" y="125.7">G2</text>
<text x="37.5" y="127.5">H3</text>
<text x="37.5" y="129.2">M3</text>
<text x="37.5" y="130.9">T3</text>
<text x="190" y="127.5">+0.95V</text>
<text x="37.5" y="132.7">W2</text>
<text x="37.5" y="134.4">Y3</text>
<text x="46.7" y="141.3">MGT_1.8V</text>
<text x="62.2" y="139.6">MGT_1.8V</text>
<text x="190" y="146.5">+0.95V</text>
<text x="35.8" y="151.6">K29</text>
<text x="35.8" y="153.4">M29</text>
<text x="35.8" y="156.8">AA6</text>
<text x="35.8" y="158.6">R6</text>
<text x="212.5" y="194.9">Title</text>
<text x="212.5" y="200">Size</text>
<text x="219.4" y="200">Document Number</text>
<text x="269.5" y="200">Rev</text>
<text x="271.2" y="201.8">1.0</text>
<text x="212.5" y="205.2">Date:</text>
<text x="221.5" y="205.2">Wednesday, August 11, 2021</text>
<text x="247" y="205.2">Sheet</text>
<text x="255.7" y="205.2">10</text>
<text x="260.9" y="205.2">of</text>
<text x="266" y="205.2">32</text>
</g>
<g font-size="1.5" fill="#004080">
<text x="25.8" y="12.8">MGTAVCC_L</text>
<text x="25.8" y="14.5">MGTAVCC_L</text>
<text x="25.8" y="16.3">MGTAVCC_L</text>
<text x="25.8" y="18">MGTAVCC_L</text>
<text x="25.8" y="19.7">MGTAVCC_L</text>
<text x="25.8" y="21.4">MGTAVCC_L</text>
<text x="142.6" y="35.2">VCCINT</text>
<text x="25.5" y="37">MGTAVCC_R</text>
<text x="25.5" y="38.7">MGTAVCC_R</text>
<text x="25.5" y="40.4">MGTAVCC_R</text>
<text x="142.6" y="37">VCCINT</text>
<text x="142.6" y="38.7">VCCINT</text>
<text x="142.6" y="40.4">VCCINT</text>
<text x="163.4" y="37">VCCINT_IO</text>
<text x="163.4" y="38.7">VCCINT_IO</text>
<text x="163.4" y="40.4">VCCINT_IO</text>
<text x="25.5" y="42.2">MGTAVCC_R</text>
<text x="25.5" y="43.9">MGTAVCC_R</text>
<text x="25.5" y="45.6">MGTAVCC_R</text>
<text x="25.5" y="47.3">MGTAVCC_R</text>
<text x="142.6" y="42.2">VCCINT</text>
<text x="142.6" y="43.9">VCCINT</text>
<text x="142.6" y="45.6">VCCINT</text>
<text x="142.6" y="47.3">VCCINT</text>
<text x="163.4" y="42.2">VCCINT_IO</text>
<text x="163.4" y="43.9">VCCINT_IO</text>
<text x="25.5" y="49.1">MGTAVCC_R</text>
<text x="25.5" y="50.8">MGTAVCC_R</text>
<text x="25.5" y="52.5">MGTAVCC_R</text>
<text x="142.6" y="49.1">VCCINT</text>
<text x="142.6" y="50.8">VCCINT</text>
<text x="142.6" y="52.5">VCCINT</text>
<text x="164" y="52.5">VCCBRAM</text>
<text x="25.5" y="54.3">MGTAVCC_R</text>
<text x="25.5" y="56">MGTAVCC_R</text>
<text x="25.5" y="57.7">MGTAVCC_R</text>
<text x="25.5" y="59.4">MGTAVCC_R</text>
<text x="142.6" y="54.3">VCCINT</text>
<text x="142.6" y="56">VCCINT</text>
<text x="142.6" y="57.7">VCCINT</text>
<text x="142.6" y="59.4">VCCINT</text>
<text x="164" y="54.3">VCCBRAM</text>
<text x="164" y="56">VCCBRAM</text>
<text x="164" y="57.7">VCCBRAM</text>
<text x="142.6" y="61.2">VCCINT</text>
<text x="142.6" y="62.9">VCCINT</text>
<text x="142.6" y="64.6">VCCINT</text>
<text x="142.6" y="66.3">VCCINT</text>
<text x="142.6" y="68.1">VCCINT</text>
<text x="142.6" y="69.8">VCCINT</text>
<text x="142.6" y="71.5">VCCINT</text>
<text x="162.7" y="69.8">VCCAUX_IO</text>
<text x="162.7" y="71.5">VCCAUX_IO</text>
<text x="142.6" y="73.3">VCCINT</text>
<text x="142.6" y="75">VCCINT</text>
<text x="142.6" y="76.7">VCCINT</text>
<text x="162.7" y="73.3">VCCAUX_IO</text>
<text x="162.7" y="75">VCCAUX_IO</text>
<text x="162.7" y="76.7">VCCAUX_IO</text>
<text x="26.1" y="78.4">MGTAVTT_L</text>
<text x="26.1" y="80.2">MGTAVTT_L</text>
<text x="26.1" y="81.9">MGTAVTT_L</text>
<text x="26.1" y="83.6">MGTAVTT_L</text>
<text x="142.6" y="78.4">VCCINT</text>
<text x="142.6" y="80.2">VCCINT</text>
<text x="142.6" y="81.9">VCCINT</text>
<text x="142.6" y="83.6">VCCINT</text>
<text x="162.7" y="78.4">VCCAUX_IO</text>
<text x="162.7" y="80.2">VCCAUX_IO</text>
<text x="162.7" y="81.9">VCCAUX_IO</text>
<text x="162.7" y="83.6">VCCAUX_IO</text>
<text x="26.1" y="85.3">MGTAVTT_L</text>
<text x="26.1" y="87.1">MGTAVTT_L</text>
<text x="26.1" y="88.8">MGTAVTT_L</text>
<text x="142.6" y="85.3">VCCINT</text>
<text x="142.6" y="87.1">VCCINT</text>
<text x="142.6" y="88.8">VCCINT</text>
<text x="162.7" y="85.3">VCCAUX_IO</text>
<text x="162.7" y="87.1">VCCAUX_IO</text>
<text x="26.1" y="90.5">MGTAVTT_L</text>
<text x="142.6" y="90.5">VCCINT</text>
<text x="142.6" y="92.2">VCCINT</text>
<text x="142.6" y="94">VCCINT</text>
<text x="142.6" y="95.7">VCCINT</text>
<text x="142.6" y="97.4">VCCINT</text>
<text x="142.6" y="99.2">VCCINT</text>
<text x="142.6" y="100.9">VCCINT</text>
<text x="165.3" y="97.4">VCCAUX</text>
<text x="165.3" y="99.2">VCCAUX</text>
<text x="165.3" y="100.9">VCCAUX</text>
<text x="142.6" y="102.6">VCCINT</text>
<text x="142.6" y="104.3">VCCINT</text>
<text x="142.6" y="106.1">VCCINT</text>
<text x="142.6" y="107.8">VCCINT</text>
<text x="165.3" y="102.6">VCCAUX</text>
<text x="25.8" y="109.5">MGTAVTT_R</text>
<text x="25.8" y="111.3">MGTAVTT_R</text>
<text x="25.8" y="113">MGTAVTT_R</text>
<text x="142.6" y="109.5">VCCINT</text>
<text x="25.8" y="114.7">MGTAVTT_R</text>
<text x="25.8" y="116.4">MGTAVTT_R</text>
<text x="25.8" y="118.2">MGTAVTT_R</text>
<text x="25.8" y="119.9">MGTAVTT_R</text>
<text x="25.8" y="121.6">MGTAVTT_R</text>
<text x="25.8" y="123.3">MGTAVTT_R</text>
<text x="25.8" y="125.1">MGTAVTT_R</text>
<text x="25.8" y="126.8">MGTAVTT_R</text>
<text x="25.8" y="128.5">MGTAVTT_R</text>
<text x="25.8" y="130.2">MGTAVTT_R</text>
<text x="25.8" y="132">MGTAVTT_R</text>
<text x="25.8" y="133.7">MGTAVTT_R</text>
<text x="25.8" y="135.4">MGTAVTT_R</text>
<text x="21.8" y="152.7">MGTVCCAUX_L</text>
<text x="21.8" y="154.4">MGTVCCAUX_L</text>
<text x="21.6" y="157.9">MGTVCCAUX_R</text>
<text x="21.6" y="159.6">MGTVCCAUX_R</text>
</g>
<text font-size="1.4" fill="#00f" x="192.3" y="134.3">+</text>
<g font-size="1.2">
<text x="29.1" y="1.3">5</text>
<text x="83.6" y="1.3">4</text>
<text x="138.2" y="1.3">3</text>
<text x="192.8" y="1.3">2</text>
<text x="247.4" y="1.3">1</text>
<text x=".5" y="28.3">D</text>
<text x="275.1" y="28.3">D</text>
<text x=".5" y="79.2">C</text>
<text x="275.1" y="79.2">C</text>
<text x=".5" y="130.2">B</text>
<text x="275.1" y="130.2">B</text>
<text x=".5" y="181.1">A</text>
<text x="275.1" y="181.1">A</text>
<text x="29.1" y="206.8">5</text>
<text x="83.6" y="206.8">4</text>
<text x="138.2" y="206.8">3</text>
<text x="192.8" y="206.8">2</text>
<text x="247.4" y="206.8">1</text>
</g>
</svg>
